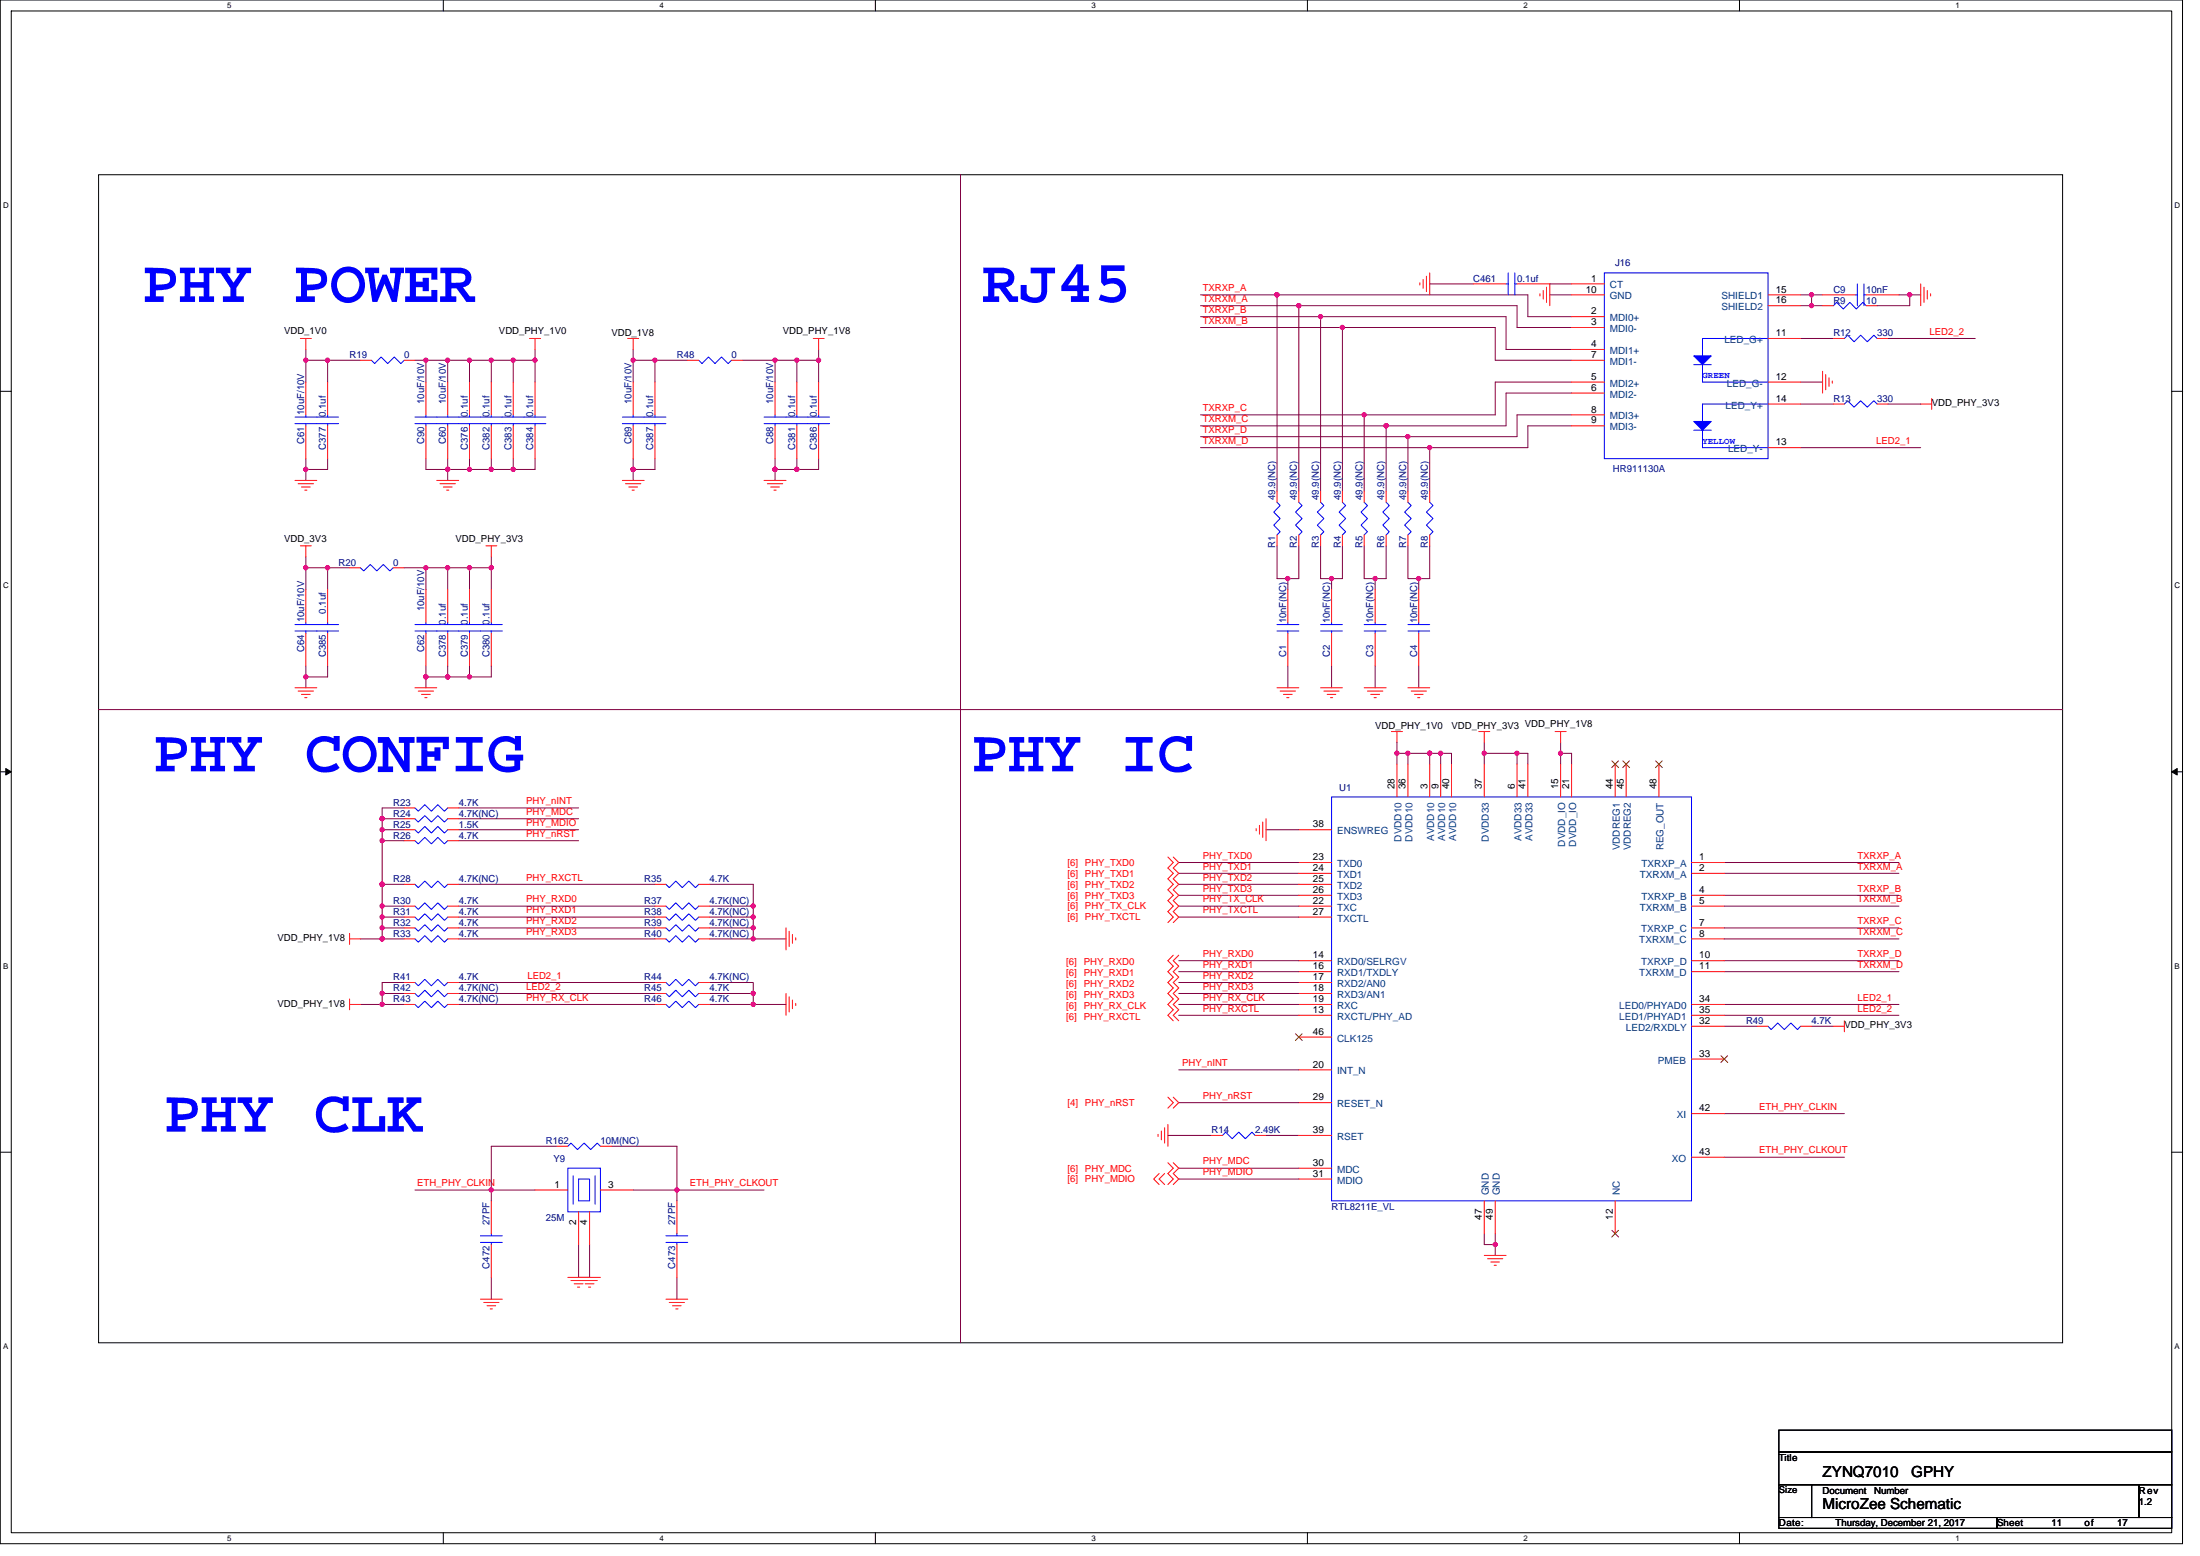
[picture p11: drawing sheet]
<svg xmlns="http://www.w3.org/2000/svg" width="297mm" height="210mm" viewBox="0 0 297 210" stroke-linecap="round" stroke-linejoin="round" font-family="sans-serif">
<path d="M0 0h294.7v208.3h-294.7zM1.5 1.5h291.7v205.3h-291.7z" fill="none" stroke="#000" stroke-width=".14"/>
<g fill="#fff">
<path d="M30.7 .1h.6v1.2h-.6z"/>
<path d="M30.7 207h.6v1.2h-.6z"/>
</g>
<path d="M59.9 0v1.5M59.9 206.8v1.5" fill="none" stroke="#000" stroke-width=".14"/>
<g fill="#fff">
<path d="M89 .1h.6v1.2h-.6z"/>
<path d="M89 207h.6v1.2h-.6z"/>
</g>
<path d="M118.2 0v1.5M118.2 206.8v1.5" fill="none" stroke="#000" stroke-width=".14"/>
<g fill="#fff">
<path d="M147.4 .1h.5v1.2h-.5z"/>
<path d="M147.4 207h.5v1.2h-.5z"/>
</g>
<path d="M176.5 0v1.5M176.5 206.8v1.5" fill="none" stroke="#000" stroke-width=".14"/>
<g fill="#fff">
<path d="M205.7 .1h.6v1.2h-.6z"/>
<path d="M205.7 207h.6v1.2h-.6z"/>
</g>
<path d="M234.9 0v1.5M234.9 206.8v1.5" fill="none" stroke="#000" stroke-width=".14"/>
<g fill="#fff">
<path d="M264 .1h.6v1.2h-.6z"/>
<path d="M264 207h.6v1.2h-.6z"/>
<path d="M.4 27.1h.8v1.2h-.8z"/>
<path d="M293.6 27.1h.7v1.2h-.7z"/>
<path d="M.4 78.5h.8v1.2h-.8z"/>
<path d="M293.6 78.5h.7v1.2h-.7z"/>
</g>
<path d="M0 52.8h1.5M293.2 52.8h1.5" fill="none" stroke="#000" stroke-width=".14"/>
<g fill="#fff">
<path d="M.4 129.8h.7v1.2h-.7z"/>
<path d="M293.6 129.8h.7v1.2h-.7z"/>
</g>
<path d="M0 104.2h1.5M293.2 104.2h1.5" fill="none" stroke="#000" stroke-width=".14"/>
<path d="M.8 103.7l.7 .5-.7 .4zM293.2 104.2l.8-.5v.9z" fill="#000" stroke="#000" stroke-width=".14"/>
<g fill="#fff">
<path d="M.4 181.1h.7v1.2h-.7z"/>
<path d="M293.6 181.1h.7v1.2h-.7z"/>
</g>
<path d="M13.3 23.6h265.2v157.6h-265.2zM0 155.5h1.5M293.2 155.5h1.5M240.2 193h53v2.9h-53zM240.2 195.9h53v4.5h-53zM240.2 200.4h4.4v4.4h-4.4zM240.2 204.8h29.4v1.4h-29.4zM244.6 200.4h44.2v4.4h-44.2zM269.6 204.8h23.6v1.4h-23.6zM288.8 200.4h4.4v4.4h-4.4z" fill="none" stroke="#000" stroke-width=".14"/>
<g fill="none" stroke="#800040" stroke-width=".14">
<path d="M129.7 23.6v157.6M162.1 39.8h10.3M172.4 39.8h33.9v2.9h5.9M172.4 39.8v26.5M193 38.3h5.9M209.3 38.3h2.9M209.3 39.8h2.9M243.1 39.8h1.5M244.6 39.8v1.5M244.6 39.8h1.5M256.4 39.8h1.4M257.8 39.8v1.5h-4.4"/>
<path d="M257.8 39.8h1.5M41.3 48.6v3M41.3 48.6h2.9M41.3 47.2v1.4M44.2 48.6v3M44.2 48.6h4.5M56 48.6h1.5v3M57.5 48.6h2.9M60.4 48.6h3M60.4 48.6v3M63.4 48.6h2.9M63.4 48.6v3"/>
<path d="M66.3 48.6h3M66.3 48.6v3M69.3 48.6h2.9M69.3 48.6v3M72.2 48.6v3M72.2 47.2v1.4M85.5 47.2v1.4M85.5 48.6v3M85.5 48.6h2.9v3M88.4 48.6h4.5M100.2 48.6h4.4M104.6 48.6h3v3"/>
<path d="M104.6 48.6v3M107.6 48.6h2.9M110.5 47.2v1.4M110.5 48.6v3M162.1 56h22.1M162.1 57.5h25.1M162.1 42.7h16.2M162.1 44.2h19.1M162.1 41.3h13.3M162.1 58.9h28M175.4 41.3v25M175.4 41.3h29.4v2.9h7.4"/>
<path d="M178.3 42.7v23.6M178.3 42.7h25v4.5h8.9M181.2 44.2v22.1M181.2 44.2h20.7v4.4h10.3M184.2 56v10.3M187.2 57.5v8.8M190.1 58.9v7.4M212.2 51.6h-10.3v4.4h-17.7M212.2 56h-7.4v2.9h-14.7M212.2 53h-8.9v4.5h-16.1M212.2 57.5h-5.9v2.9h-13.3M243.1 41.3h1.5"/>
<path d="M243.1 45.7h4.4M243.1 54.5h4.4M243.1 51.6h3M244.6 41.3h1.5M254.9 45.7h11.8M254.9 54.5h4.4M41.3 75.1v1.5M41.3 61.9v1.5M41.3 63.4v1.4M41.3 76.6v3M41.3 76.6h2.9v3M44.2 61.9v1.5h-2.9"/>
<path d="M44.2 76.6h3M54.6 76.6h2.9M57.5 61.9v1.5h2.9M57.5 76.6v3M57.5 76.6h2.9M60.4 63.4v1.4M60.4 63.4h3M60.4 76.6h3M60.4 61.9v1.5M60.4 76.6v3M63.4 76.6h2.9M63.4 61.9v1.5"/>
<path d="M63.4 76.6v3M63.4 63.4h2.9M66.3 63.4h3M66.3 76.6v3M66.3 61.9v1.5M66.3 75.1v1.5M69.3 61.9v1.5M72.2 61.9v1.5h-2.9M85.5 61.9v1.5M85.5 63.4v1.4M88.4 61.9v1.5h-2.9M104.6 63.4h3"/>
<path d="M104.6 63.4v1.4M104.6 61.9v1.5M107.6 61.9v1.5M110.5 61.9v1.5h-2.9M162.1 60.4h30.9M172.4 73.7v4.4h1.5M173.9 78.1v1.5M175.4 73.7v4.4h-1.5M178.3 73.7v4.4h1.5M179.8 78.1v1.5M181.2 73.7v4.4h-1.4M184.2 73.7v4.4h3v-4.4"/>
<path d="M185.7 78.1v1.5M190.1 73.7v4.4h1.5M191.6 78.1v1.5M193 73.7v4.4h-1.4M193 60.4v5.9M243.1 60.4h16.2M13.3 95.8h265.2M41.3 89.9v1.5M41.3 91.4v1.4M44.2 89.9v1.5h-2.9M57.5 89.9v1.5M57.5 91.4v1.4"/>
<path d="M57.5 91.4h2.9M60.4 91.4h3M60.4 89.9v1.5M63.4 89.9v1.5M66.3 89.9v1.5h-2.9M173.9 89.9v2.9M179.8 89.9v2.9M185.7 89.9v2.9M191.6 89.9v2.9M51.6 110.5h3M51.6 112h3M51.6 112v1.5"/>
<path d="M51.6 110.5v1.5M51.6 119.3v3M51.6 113.5v5.8M51.6 113.5h3M51.6 119.3h3M54.6 109h-3v1.5M61.9 119.3h26.5M61.9 112h16.2M61.9 110.5h16.2M61.9 109h16.2M61.9 113.5h16.2M95.8 119.3h5.9v3"/>
<path d="M159.1 116.4h16.3M159.1 117.9h16.3M159.1 119.3h16.3M170.9 112h4.5M188.6 101.7v1.4M188.6 100.2v1.5M188.6 101.7h1.5v1.4M190.1 101.7h2.9M193 101.7v1.4M193 101.7h1.5M194.5 101.7v1.4M194.5 101.7h1.5v1.4"/>
<path d="M200.4 101.7v1.4M200.4 100.2v1.5M200.4 101.7h4.4v1.4M204.8 101.7h1.5v1.4M210.7 101.7v1.4M210.7 101.7h1.5v1.4M210.7 100.2v1.5M232.8 116.4h23.6M232.8 117.9h23.6M48.7 126.7h2.9M48.7 135.6h2.9M51.6 126.7h3"/>
<path d="M51.6 134.1v1.5M51.6 134.1h3M51.6 122.3v1.5M51.6 125.2v1.5M51.6 123.8v1.4M51.6 122.3h3M51.6 125.2h3M51.6 123.8h3M51.6 135.6h3M54.6 132.6h-3v1.5M61.9 125.2h26.5M61.9 134.1h26.5"/>
<path d="M61.9 123.8h26.5M61.9 122.3h26.5M61.9 132.6h26.5M61.9 135.6h26.5M61.9 126.7h26.5M95.8 123.8h5.9M95.8 126.7h5.9M95.8 122.3h5.9M95.8 125.2h5.9M95.8 132.6h5.9v1.5M95.8 134.1h5.9M95.8 135.6h5.9"/>
<path d="M101.7 125.2v1.5M101.7 123.8v1.4M101.7 134.1v1.5M101.7 126.7h4.4M101.7 135.6h4.4M101.7 122.3v1.5M159.1 120.8h16.3M159.1 123.8h16.3M159.1 132.6h16.3M159.1 129.6h16.3M159.1 134.1h16.3M159.1 135.6h16.3"/>
<path d="M159.1 131.1h16.3M159.1 137h16.3M159.1 122.3h16.3M232.8 122.3h23.6M232.8 120.8h23.6M232.8 126.7h23.6M232.8 125.2h23.6M232.8 129.6h23.6M232.8 131.1h23.6M232.8 135.6h23.6M232.8 137h23.6M232.8 138.5h4.4"/>
<path d="M244.6 138.5h2.9M75.2 154.7h-8.9v5.9h5.9M82.5 154.7h8.9v5.9M157.7 153.2h5.9M159.1 157.6h16.3M159.1 148.8h16.3M159.1 159.1h16.3M159.1 144.4h16.3M170.9 153.2h4.5M232.8 150.3h16.2M232.8 156.2h16.2M56 160.6h10.3v1.5"/>
<path d="M66.3 172.4v2.9M78.1 168v4.4M79.6 168v4.4M85.5 160.6h5.9M91.4 160.6h11.8M91.4 160.6v1.5M91.4 172.4v2.9M200.4 166.5v1.5h1.5M201.9 168v1.4M201.9 166.5v1.5"/>
</g>
<g fill="#f0f" stroke="#f0f" stroke-width=".14">
<circle cx="173.9" cy="78.1" r=".29"/>
<circle cx="179.8" cy="78.1" r=".29"/>
<circle cx="185.7" cy="78.1" r=".29"/>
<circle cx="191.5" cy="78.1" r=".29"/>
<circle cx="172.4" cy="39.8" r=".29"/>
<circle cx="175.4" cy="41.2" r=".29"/>
<circle cx="60.4" cy="63.3" r=".29"/>
<circle cx="63.4" cy="48.6" r=".29"/>
<circle cx="60.4" cy="48.6" r=".29"/>
<circle cx="257.8" cy="39.8" r=".29"/>
<circle cx="244.6" cy="39.8" r=".29"/>
<circle cx="244.6" cy="41.2" r=".29"/>
<circle cx="57.5" cy="91.3" r=".29"/>
<circle cx="60.4" cy="91.3" r=".29"/>
<circle cx="60.4" cy="76.6" r=".29"/>
<circle cx="63.4" cy="76.6" r=".29"/>
<circle cx="201.9" cy="167.9" r=".29"/>
<circle cx="63.4" cy="91.3" r=".29"/>
<circle cx="204.8" cy="101.7" r=".29"/>
<circle cx="200.4" cy="101.7" r=".29"/>
<circle cx="190.1" cy="101.7" r=".29"/>
<circle cx="193" cy="101.7" r=".29"/>
<circle cx="194.5" cy="101.7" r=".29"/>
<circle cx="188.6" cy="101.7" r=".29"/>
<circle cx="51.6" cy="110.5" r=".29"/>
<circle cx="51.6" cy="112" r=".29"/>
<circle cx="51.6" cy="113.4" r=".29"/>
<circle cx="51.6" cy="122.3" r=".29"/>
<circle cx="51.6" cy="119.3" r=".29"/>
<circle cx="101.7" cy="126.7" r=".29"/>
<circle cx="101.7" cy="123.7" r=".29"/>
<circle cx="101.7" cy="122.3" r=".29"/>
<circle cx="101.7" cy="125.2" r=".29"/>
<circle cx="51.6" cy="126.7" r=".29"/>
<circle cx="51.6" cy="125.2" r=".29"/>
<circle cx="193" cy="60.4" r=".29"/>
<circle cx="51.6" cy="123.7" r=".29"/>
<circle cx="187.1" cy="57.5" r=".29"/>
<circle cx="181.2" cy="44.2" r=".29"/>
<circle cx="178.3" cy="42.7" r=".29"/>
<circle cx="190.1" cy="58.9" r=".29"/>
<circle cx="184.2" cy="56" r=".29"/>
<circle cx="101.7" cy="135.5" r=".29"/>
<circle cx="51.6" cy="134.1" r=".29"/>
<circle cx="51.6" cy="135.5" r=".29"/>
<circle cx="101.7" cy="134.1" r=".29"/>
<circle cx="72.2" cy="48.6" r=".29"/>
<circle cx="69.3" cy="48.6" r=".29"/>
<circle cx="69.3" cy="63.3" r=".29"/>
<circle cx="66.3" cy="63.3" r=".29"/>
<circle cx="63.4" cy="63.3" r=".29"/>
<circle cx="41.3" cy="48.6" r=".29"/>
<circle cx="44.2" cy="48.6" r=".29"/>
<circle cx="57.5" cy="48.6" r=".29"/>
<circle cx="66.3" cy="48.6" r=".29"/>
<circle cx="41.3" cy="76.6" r=".29"/>
<circle cx="44.2" cy="76.6" r=".29"/>
<circle cx="57.5" cy="76.6" r=".29"/>
<circle cx="66.3" cy="76.6" r=".29"/>
<circle cx="104.6" cy="63.3" r=".29"/>
<circle cx="107.6" cy="63.3" r=".29"/>
<circle cx="88.4" cy="48.6" r=".29"/>
<circle cx="110.5" cy="48.6" r=".29"/>
<circle cx="107.6" cy="48.6" r=".29"/>
<circle cx="85.5" cy="63.3" r=".29"/>
<circle cx="41.3" cy="63.3" r=".29"/>
<circle cx="85.5" cy="48.6" r=".29"/>
<circle cx="104.6" cy="48.6" r=".29"/>
<circle cx="210.7" cy="101.7" r=".29"/>
<circle cx="41.3" cy="91.3" r=".29"/>
<circle cx="66.3" cy="160.6" r=".29"/>
<circle cx="91.4" cy="160.6" r=".29"/>
</g>
<g fill="none" stroke="#f00" stroke-width=".14">
<path d="M191.7 38.2v.3M192.1 37.7v1.2M192.6 37.3v2M193 36.8v3M198.9 38.3h4.4M204.8 38.3h4.5v3M207.9 39.6v.3M208.4 39.2v1.2M208.8 38.8v2M212.2 38.3h4.4M212.2 39.8h4.4M238.7 39.8h4.4"/>
<path d="M246.1 39.8h4.4M252 39.8h4.4M259.3 38.3v3M259.8 38.8v2M260.2 39.2v1.2M260.7 39.6v.3M40.6 45.7h1.4M41.3 45.7v1.5M41.3 57.5v4.4M41.3 51.6v4.4M44.2 51.6v4.4M44.2 57.5v4.4"/>
<path d="M48.7 48.6h1.4M54.6 48.6h1.4M57.5 57.5v4.4M57.5 51.6v4.4M60.4 57.5v4.4M60.4 51.6v4.4M63.4 57.5v4.4M63.4 51.6v4.4M66.3 57.5v4.4M66.3 51.6v4.4M69.3 57.5v4.4M69.3 51.6v4.4"/>
<path d="M71.5 45.7h1.5M72.2 45.7v1.5M72.2 57.5v4.4M72.2 51.6v4.4M84.7 45.7h1.5M85.5 45.7v1.5M85.5 57.5v4.4M85.5 51.6v4.4M88.4 57.5v4.4M88.4 51.6v4.4M92.9 48.6h1.4M98.8 48.6h1.4"/>
<path d="M104.6 57.5v4.4M104.6 51.6v4.4M107.6 57.5v4.4M107.6 51.6v4.4M109.8 45.7h1.5M110.5 45.7v1.5M110.5 57.5v4.4M110.5 51.6v4.4M212.2 57.5h4.4M212.2 56h4.4M212.2 53h4.4M212.2 51.6h4.4"/>
<path d="M212.2 47.2h4.4M212.2 48.6h4.4M212.2 44.2h4.4M212.2 42.7h4.4M238.7 45.7h4.4M238.7 51.6h4.4M238.7 54.5h4.4M238.7 41.3h4.4M246.1 41.3h1.4M246.1 50.1v2.9M246.5 50.5v2.1M246.9 51v1.2"/>
<path d="M247.4 51.4v.3M247.5 54.5h1.5M247.5 45.7h1.5M252 41.3h1.4M253.4 54.5h1.5M253.4 45.7h1.5M259.3 54.5h1.5M260.8 53.8v1.4M39.8 64.8h3M40.3 65.3h2M40.6 73.7h1.4M40.7 65.7h1.2"/>
<path d="M41.1 66.1h.3M41.3 73.7v1.4M41.3 79.6v4.4M44.2 79.6v4.4M47.2 76.6h1.5M53.1 76.6h1.5M57.5 79.6v4.4M59 64.8h2.9M59.4 65.3h2.1M59.9 65.7h1.1M60.3 66.1h.3M60.4 79.6v4.4"/>
<path d="M63.4 79.6v4.4M65.6 73.7h1.5M66.3 73.7v1.4M66.3 79.6v4.4M84 64.8h3M84.5 65.3h2M84.9 65.7h1.2M85.3 66.1h.3M103.2 64.8h2.9M103.6 65.3h2.1M104.1 65.7h1.1M104.5 66.1h.3"/>
<path d="M172.4 66.3v1.5M172.4 72.2v1.5M173.9 79.6v4.4M175.4 66.3v1.5M175.4 72.2v1.5M178.3 66.3v1.5M178.3 72.2v1.5M179.8 79.6v4.4M181.2 66.3v1.5M181.2 72.2v1.5M184.2 66.3v1.5M184.2 72.2v1.5"/>
<path d="M185.7 79.6v4.4M187.2 66.3v1.5M187.2 72.2v1.5M190.1 66.3v1.5M190.1 72.2v1.5M191.6 79.6v4.4M193 66.3v1.5M193 72.2v1.5M238.7 60.4h4.4M39.8 92.8h3M40.3 93.3h2M40.7 93.7h1.2"/>
<path d="M41.1 94.1h.3M41.3 85.4v4.5M44.2 85.4v4.5M56 92.8h3M56.5 93.3h2M56.9 93.7h1.2M57.4 94.1h.3M57.5 85.4v4.5M60.4 85.4v4.5M63.4 85.4v4.5M66.3 85.4v4.5M172.4 92.8h3"/>
<path d="M172.8 93.3h2.1M173.3 93.7h1.2M173.7 94.1h.3M173.9 85.4v4.5M178.3 92.8h2.9M178.7 93.3h2.1M179.2 93.7h1.2M179.6 94.1h.3M179.8 85.4v4.5M184.2 92.8h3M184.6 93.3h2.1M185.1 93.7h1.2"/>
<path d="M185.5 94.1h.3M185.7 85.4v4.5M187.9 98.7h1.5M188.6 98.7v1.5M190.1 92.8h2.9M190.5 93.3h2.1M191 93.7h1.1M191.4 94.1h.3M191.6 85.4v4.5M199.7 98.7h1.4M200.4 98.7v1.5M210 98.7h1.5"/>
<path d="M210.7 98.7v1.5M54.6 110.5h1.4M54.6 112h1.4M54.6 113.5h1.4M54.6 119.3h1.4M54.6 109h1.4M60.4 110.5h1.5M60.4 112h1.5M60.4 113.5h1.5M60.4 119.3h1.5M60.4 109h1.5M88.4 119.3h1.5"/>
<path d="M94.3 119.3h1.5M157.7 115.7l.7 .7-.7 .7 .7 .8-.7 .7 .7 .7-.7 .8 .7 .7-.7 .7 .7 .8-.7 .7 .7 .8-.7 .7M158.4 115.7l.7 .7-.7 .7 .7 .8-.7 .7 .7 .7-.7 .8 .7 .7-.7 .7 .7 .8-.7 .7 .7 .8-.7 .7M169.6 111.8v.3M170 111.4v1.2M170.5 110.9v2.1M170.9 110.5v3M175.4 116.4h4.4M175.4 117.9h4.4M175.4 119.3h4.4M175.4 112h4.4M188.6 103.1v4.4"/>
<path d="M190.1 103.1v4.4M193 103.1v4.4M194.5 103.1v4.4M196 103.1v4.4M200.4 103.1v4.4M204.8 103.1v4.4M206.3 103.1v4.4M210.7 103.1v4.4M212.2 103.1v4.4M218.1 103.1v4.4M219.6 103.1v4.4M224 103.1v4.4"/>
<path d="M228.4 116.4h4.4M228.4 117.9h4.4M47.2 126.7h1.5M47.2 126v1.4M47.2 135.6h1.5M47.2 134.8v1.5M54.6 132.6h1.4M54.6 123.8h1.4M54.6 134.1h1.4M54.6 125.2h1.4M54.6 135.6h1.4M54.6 126.7h1.4"/>
<path d="M54.6 122.3h1.4M60.4 132.6h1.5M60.4 123.8h1.5M60.4 134.1h1.5M60.4 125.2h1.5M60.4 135.6h1.5M60.4 126.7h1.5M60.4 122.3h1.5M88.4 135.6h1.5M88.4 122.3h1.5M88.4 123.8h1.5M88.4 132.6h1.5"/>
<path d="M88.4 125.2h1.5M88.4 134.1h1.5M88.4 126.7h1.5M94.3 135.6h1.5M94.3 122.3h1.5M94.3 123.8h1.5M94.3 132.6h1.5M94.3 125.2h1.5M94.3 134.1h1.5M94.3 126.7h1.5M106.1 125.2v3M106.1 134.1v2.9"/>
<path d="M106.5 125.7v2M106.5 134.5v2.1M107 126.1v1.2M107 135v1.1M107.4 126.6v.3M107.4 135.4v.3M158.4 128.9l-.7 .7 .7 .8-.7 .7 .7 .8-.7 .7 .7 .7-.7 .8 .7 .7-.7 .8 .7 .7-.7 .7 .7 .8M159.1 128.9l-.7 .7 .7 .8-.7 .7 .7 .8-.7 .7 .7 .7-.7 .8 .7 .7-.7 .8 .7 .7-.7 .7 .7 .8M175.4 120.8h4.4M175.4 134.1h4.4M175.4 132.6h4.4M175.4 131.1h4.4"/>
<path d="M175.4 129.6h4.4M175.4 140h4.4M175.4 135.6h4.4M175.4 122.3h4.4M175.4 123.8h4.4M175.4 137h4.4M228.4 120.8h4.4M228.4 122.3h4.4M228.4 125.2h4.4M228.4 126.7h4.4M228.4 129.6h4.4M228.4 131.1h4.4"/>
<path d="M228.4 138.5h4.4M228.4 137h4.4M228.4 135.6h4.4M237.2 138.5h1.5M243.1 138.5h1.5M247.5 138.5h1.5M249 137.8v1.4M75.2 154.7h1.5M81.1 154.7h1.4M156.4 153.1v.3M156.5 158.4l-.7 .7 .7 .8M156.8 152.6v1.2"/>
<path d="M157.2 158.4l-.7 .7 .7 .8M157.2 152.2v2.1M157.7 148.1l.7 .7-.7 .7M157.7 156.9l.7 .7-.7 .8 .7 .7-.7 .8M157.7 151.7v3M158.4 148.1l.7 .7-.7 .7M158.4 156.9l.7 .7-.7 .8 .7 .7-.7 .8M163.6 153.2h1.5M169.5 153.2h1.4M175.4 157.6h4.4M175.4 159.1h4.4M175.4 144.4h4.4"/>
<path d="M175.4 148.8h4.4M175.4 153.2h4.4M228.4 156.2h4.4M228.4 150.3h4.4M228.4 142.9h4.4M64.9 175.3h2.9M65.3 175.8h2.1M65.8 176.2h1.1M66.2 176.6h.3M66.3 168v4.4M66.3 162.1v4.4M72.2 160.6h4.5"/>
<path d="M76.7 172.4h2.9M77.1 172.8h2.1M77.5 173.2h1.2M78 173.7h.3M78.1 163.5v4.5M78.1 172.4h3M78.6 172.8h2M79 173.2h1.2M79.5 173.7h.3M79.6 163.5v4.5M81.1 160.6h4.4M89.9 175.3h3"/>
<path d="M90.4 175.8h2M90.8 176.2h1.2M91.2 176.6h.3M91.4 168v4.4M91.4 162.1v4.4M200.4 162.1v4.4M200.4 169.4h2.9M200.8 169.9h2.1M201.3 170.3h1.2M201.7 170.8h.3M201.9 162.1v4.4M218.1 162.1v4.4"/>
</g>
<g fill="none" stroke="#00f" stroke-width=".14">
<path d="M203.3 38.3h.3M203.6 36.8v3M204.5 38.3h.3M204.5 36.8v3M216.6 36.8h22.1v25.1h-22.1zM250.5 39.8h.3M250.8 38.3v3M251.7 39.8h.3M251.7 38.3v3M39.8 56.3h5.9M39.8 57.2h5.9M41.3 57.2v.3"/>
<path d="M41.3 56v.3M44.2 56v.3M44.2 57.2v.3M50.1 48.6l.5 .5 .9-.9 .8 .9 .9-.9 .9 .9 .5-.5M56 57.2h17.7M56 56.3h17.7M57.5 57.2v.3M57.5 56v.3M60.4 57.2v.3M60.4 56v.3M63.4 57.2v.3M63.4 56v.3"/>
<path d="M66.3 57.2v.3M66.3 56v.3M69.3 57.2v.3M69.3 56v.3M72.2 57.2v.3M72.2 56v.3M84 57.2h5.9M84 56.3h5.9M85.5 57.2v.3M85.5 56v.3M88.4 57.2v.3M88.4 56v.3"/>
<path d="M94.3 48.6l.5 .5 .8-.9 .9 .9 .9-.9 .9 .9 .5-.5M103.2 57.2h8.8M103.2 56.3h8.8M104.6 57.2v.3M104.6 56v.3M107.6 57.2v.3M107.6 56v.3M110.5 57.2v.3M110.5 56v.3M228.7 49.2h2.4M228.7 58.1h2.4M229.9 49.2v2.4h8.8"/>
<path d="M229.9 58.1v2.3h8.8M238.7 45.7h-8.8v2.3M238.7 54.5h-8.8v2.4M247.5 41.3l.5-.5 .9 .9 .9-.9 .8 .9 .9-.9 .5 .5M249 54.5l.5-.4 .8 .8 .9-.8 .9 .8 .9-.8 .4 .4M249 45.7l.5-.5 .8 .9 .9-.9 .9 .9 .9-.9 .4 .5M48.7 76.6l.4 .4 .9-.8 .9 .8 .8-.8 .9 .8 .5-.4M172.4 67.8l.4 .4-.8 .9 .8 .9-.8 .9 .8 .9-.4 .4M175.4 67.8l.4 .4-.9 .9 .9 .9-.9 .9 .9 .9-.4 .4M178.3 67.8l.4 .4-.8 .9 .8 .9-.8 .9 .8 .9-.4 .4M181.2 67.8l.5 .4-.9 .9 .9 .9-.9 .9 .9 .9-.5 .4M184.2 67.8l.4 .4-.8 .9 .8 .9-.8 .9 .8 .9-.4 .4"/>
<path d="M187.2 67.8l.4 .4-.9 .9 .9 .9-.9 .9 .9 .9-.4 .4M190.1 67.8l.4 .4-.8 .9 .8 .9-.8 .9 .8 .9-.4 .4M193 67.8l.5 .4-.9 .9 .9 .9-.9 .9 .9 .9-.5 .4M39.8 85.2h5.9M39.8 84.3h5.9M41.3 85.2v.2M41.3 84v.3M44.2 84v.3M44.2 85.2v.2M56 85.2h11.8M56 84.3h11.8M57.5 85.2v.2"/>
<path d="M57.5 84v.3M60.4 85.2v.2M60.4 84v.3M63.4 85.2v.2M63.4 84v.3M66.3 85.2v.2M66.3 84v.3M172.4 85.2h3M172.4 84.3h3M173.9 85.2v.2M173.9 84v.3M178.3 85.2h2.9"/>
<path d="M178.3 84.3h2.9M179.8 85.2v.2M179.8 84v.3M184.2 85.2h3M184.2 84.3h3M185.7 85.2v.2M185.7 84v.3M190.1 85.2h2.9M190.1 84.3h2.9M191.6 85.2v.2M191.6 84v.3M56 110.5l.5 .4 .9-.8 .8 .8 .9-.8 .9 .8 .4-.4"/>
<path d="M56 112l.5 .4 .9-.9 .8 .9 .9-.9 .9 .9 .4-.4M56 113.5l.5 .4 .9-.9 .8 .9 .9-.9 .9 .9 .4-.4M56 119.3l.5 .5 .9-.9 .8 .9 .9-.9 .9 .9 .4-.5M56 109l.5 .5 .9-.9 .8 .9 .9-.9 .9 .9 .4-.5M89.9 119.3l.5 .5 .8-.9 .9 .9 .9-.9 .9 .9 .4-.5M179.8 107.5h48.6v54.6h-48.6zM56 132.6l.5 .4 .9-.8 .8 .8 .9-.8 .9 .8 .4-.4M56 123.8l.5 .4 .9-.9 .8 .9 .9-.9 .9 .9 .4-.4M56 134.1l.5 .4 .9-.9 .8 .9 .9-.9 .9 .9 .4-.4M56 125.2l.5 .5 .9-.9 .8 .9 .9-.9 .9 .9 .4-.5M56 135.6l.5 .4 .9-.9 .8 .9 .9-.9 .9 .9 .4-.4M56 126.7l.5 .4 .9-.8 .8 .8 .9-.8 .9 .8 .4-.4"/>
<path d="M56 122.3l.5 .4 .9-.9 .8 .9 .9-.9 .9 .9 .4-.4M89.9 135.6l.5 .4 .8-.9 .9 .9 .9-.9 .9 .9 .4-.4M89.9 122.3l.5 .4 .8-.9 .9 .9 .9-.9 .9 .9 .4-.4M89.9 123.8l.5 .4 .8-.9 .9 .9 .9-.9 .9 .9 .4-.4M89.9 132.6l.5 .4 .8-.8 .9 .8 .9-.8 .9 .8 .4-.4M89.9 125.2l.5 .5 .8-.9 .9 .9 .9-.9 .9 .9 .4-.5M89.9 134.1l.5 .4 .8-.9 .9 .9 .9-.9 .9 .9 .4-.4M89.9 126.7l.5 .4 .8-.8 .9 .8 .9-.8 .9 .8 .4-.4M238.7 138.5l.4 .4 .9-.9 .9 .9 .9-.9 .9 .9 .4-.4M76.7 157.6h4.4v5.9h-4.4zM76.7 154.7l.4-.4 .9 .8 .9-.8 .9 .8 .8-.8 .5 .4M77.4 158.7v3.8"/>
<path d="M78.1 159.1h1.5v3h-1.5zM80.3 158.7v3.8M165.1 153.2l.4-.4 .9 .9 .9-.9 .8 .9 .9-.9 .5 .4M64.9 167.7h2.9M64.9 166.8h2.9M66.3 167.7v.3M66.3 166.5v.3M89.9 167.7h3M89.9 166.8h3M91.4 167.7v.3M91.4 166.5v.3"/>
</g>
<g fill="#00f" stroke="#00f" stroke-width=".14">
<path d="M228.7 48h2.4l-1.2 1.2z" fill-rule="evenodd"/>
<path d="M228.7 56.9h2.4l-1.2 1.2z" fill-rule="evenodd"/>
</g>
<path d="M217.6 102.7l.9 .9M218.5 102.7l-.9 .9M219.1 102.7l.9 .9M220 102.7l-.9 .9M223.5 102.7l.9 .9M224.4 102.7l-.9 .9M174.9 139.5l.9 .9M175.8 139.5l-.9 .9M232.4 142.5l.9 .9M233.3 142.5l-1 .9M217.6 166l.9 .9M218.5 166l-.9 .9" fill="none" stroke="#804000" stroke-width=".14"/>
<g font-size="8.2" fill="#00f">
<text x="19.2" y="40.7">PHY POWER</text>
<text x="132.6" y="40.7">RJ45</text>
<text x="20.7" y="104.1">PHY CONFIG</text>
<text x="131.2" y="104.1">PHY IC</text>
<text x="22.1" y="152.7">PHY CLK</text>
</g>
<g font-size="2.1">
<text x="246.1" y="203.7">MicroZee Schematic</text>
<text x="246.1" y="199.3">ZYNQ7010</text>
<text x="258.1" y="199.3">GPHY</text>
</g>
<g font-size="1.3" fill="#000080">
<text x="218.1" y="36">J16</text>
<text x="198.9" y="38">C461</text>
<text x="204.8" y="38">0.1uf</text>
<text x="247.5" y="39.5">C9</text>
<text x="247.5" y="41">R9</text>
<text x="252" y="39.5">10nF</text>
<text x="252" y="41">10</text>
<text x="247.5" y="45.4">R12</text>
<text x="253.4" y="45.4">330</text>
<text x="47.2" y="48.3">R19</text>
<text x="54.6" y="48.3">0</text>
<text x="91.4" y="48.3">R48</text>
<text x="98.8" y="48.3">0</text>
<text x="41.1" y="60" transform="rotate(-90 41.1 60)">C61</text>
<text x="41.1" y="56" transform="rotate(-90 41.1 56)">10uF/10V</text>
<text x="44" y="56.3" transform="rotate(-90 44 56.3)">0.1uf</text>
<text x="57.3" y="60" transform="rotate(-90 57.3 60)">C90</text>
<text x="57.3" y="54.5" transform="rotate(-90 57.3 54.5)">10uF/10V</text>
<text x="60.2" y="60" transform="rotate(-90 60.2 60)">C60</text>
<text x="60.2" y="54.5" transform="rotate(-90 60.2 54.5)">10uF/10V</text>
<text x="63.2" y="56.3" transform="rotate(-90 63.2 56.3)">0.1uf</text>
<text x="66.1" y="56.3" transform="rotate(-90 66.1 56.3)">0.1uf</text>
<text x="69" y="56.3" transform="rotate(-90 69 56.3)">0.1uf</text>
<text x="72" y="56.3" transform="rotate(-90 72 56.3)">0.1uf</text>
<text x="85.3" y="60" transform="rotate(-90 85.3 60)">C89</text>
<text x="85.3" y="54.5" transform="rotate(-90 85.3 54.5)">10uF/10V</text>
<text x="88.2" y="56.3" transform="rotate(-90 88.2 56.3)">0.1uf</text>
<text x="104.4" y="60" transform="rotate(-90 104.4 60)">C88</text>
<text x="104.4" y="54.5" transform="rotate(-90 104.4 54.5)">10uF/10V</text>
<text x="107.4" y="56.3" transform="rotate(-90 107.4 56.3)">0.1uf</text>
<text x="110.3" y="56.3" transform="rotate(-90 110.3 56.3)">0.1uf</text>
<text x="247.5" y="54.2">R13</text>
<text x="253.4" y="54.2">330</text>
<text x="44" y="60.7" transform="rotate(-90 44 60.7)">C377</text>
<text x="63.2" y="60.7" transform="rotate(-90 63.2 60.7)">C376</text>
<text x="66.1" y="60.7" transform="rotate(-90 66.1 60.7)">C382</text>
<text x="69" y="60.7" transform="rotate(-90 69 60.7)">C383</text>
<text x="72" y="60.7" transform="rotate(-90 72 60.7)">C384</text>
<text x="88.2" y="60.7" transform="rotate(-90 88.2 60.7)">C387</text>
<text x="107.4" y="60.7" transform="rotate(-90 107.4 60.7)">C381</text>
<text x="110.3" y="60.7" transform="rotate(-90 110.3 60.7)">C386</text>
<text x="217.8" y="63.6">HR911130A</text>
<text x="172.2" y="67.5" transform="rotate(-90 172.2 67.5)">49.9(NC)</text>
<text x="175.1" y="67.5" transform="rotate(-90 175.1 67.5)">49.9(NC)</text>
<text x="178.1" y="67.5" transform="rotate(-90 178.1 67.5)">49.9(NC)</text>
<text x="181" y="67.5" transform="rotate(-90 181 67.5)">49.9(NC)</text>
<text x="184" y="67.5" transform="rotate(-90 184 67.5)">49.9(NC)</text>
<text x="186.9" y="67.5" transform="rotate(-90 186.9 67.5)">49.9(NC)</text>
<text x="189.8" y="67.5" transform="rotate(-90 189.8 67.5)">49.9(NC)</text>
<text x="192.8" y="67.5" transform="rotate(-90 192.8 67.5)">49.9(NC)</text>
<text x="45.7" y="76.3">R20</text>
<text x="53.1" y="76.3">0</text>
<text x="172.2" y="74" transform="rotate(-90 172.2 74)">R1</text>
<text x="175.1" y="74" transform="rotate(-90 175.1 74)">R2</text>
<text x="178.1" y="74" transform="rotate(-90 178.1 74)">R3</text>
<text x="181" y="74" transform="rotate(-90 181 74)">R4</text>
<text x="184" y="74" transform="rotate(-90 184 74)">R5</text>
<text x="186.9" y="74" transform="rotate(-90 186.9 74)">R6</text>
<text x="189.8" y="74" transform="rotate(-90 189.8 74)">R7</text>
<text x="192.8" y="74" transform="rotate(-90 192.8 74)">R8</text>
<text x="41.1" y="84" transform="rotate(-90 41.1 84)">10uF/10V</text>
<text x="44" y="82.8" transform="rotate(-90 44 82.8)">0.1uf</text>
<text x="57.3" y="82.5" transform="rotate(-90 57.3 82.5)">10uF/10V</text>
<text x="41.1" y="88" transform="rotate(-90 41.1 88)">C64</text>
<text x="44" y="88.7" transform="rotate(-90 44 88.7)">C385</text>
<text x="57.3" y="88" transform="rotate(-90 57.3 88)">C62</text>
<text x="60.2" y="88.7" transform="rotate(-90 60.2 88.7)">C378</text>
<text x="60.2" y="84.3" transform="rotate(-90 60.2 84.3)">0.1uf</text>
<text x="63.2" y="88.7" transform="rotate(-90 63.2 88.7)">C379</text>
<text x="63.2" y="84.3" transform="rotate(-90 63.2 84.3)">0.1uf</text>
<text x="66.1" y="88.7" transform="rotate(-90 66.1 88.7)">C380</text>
<text x="66.1" y="84.3" transform="rotate(-90 66.1 84.3)">0.1uf</text>
<text x="173.6" y="88.7" transform="rotate(-90 173.6 88.7)">C1</text>
<text x="173.6" y="84.1" transform="rotate(-90 173.6 84.1)">10nF(NC)</text>
<text x="179.5" y="88.7" transform="rotate(-90 179.5 88.7)">C2</text>
<text x="179.5" y="84.1" transform="rotate(-90 179.5 84.1)">10nF(NC)</text>
<text x="185.4" y="88.7" transform="rotate(-90 185.4 88.7)">C3</text>
<text x="185.4" y="84.1" transform="rotate(-90 185.4 84.1)">10nF(NC)</text>
<text x="191.3" y="88.7" transform="rotate(-90 191.3 88.7)">C4</text>
<text x="191.3" y="84.1" transform="rotate(-90 191.3 84.1)">10nF(NC)</text>
<text x="180.8" y="106.7">U1</text>
<text x="53.1" y="110.2">R24</text>
<text x="53.1" y="111.7">R25</text>
<text x="53.1" y="113.2">R26</text>
<text x="53.1" y="108.7">R23</text>
<text x="61.9" y="110.2">4.7K(NC)</text>
<text x="61.9" y="111.7">1.5K</text>
<text x="61.9" y="113.2">4.7K</text>
<text x="61.9" y="108.7">4.7K</text>
<text x="53.1" y="119">R28</text>
<text x="61.9" y="119">4.7K(NC)</text>
<text x="87" y="119">R35</text>
<text x="95.8" y="119">4.7K</text>
<text x="53.1" y="123.5">R31</text>
<text x="53.1" y="124.9">R32</text>
<text x="53.1" y="122">R30</text>
<text x="61.9" y="123.5">4.7K</text>
<text x="61.9" y="124.9">4.7K</text>
<text x="61.9" y="122">4.7K</text>
<text x="87" y="122">R37</text>
<text x="87" y="123.5">R38</text>
<text x="87" y="124.9">R39</text>
<text x="95.8" y="122">4.7K(NC)</text>
<text x="95.8" y="123.5">4.7K(NC)</text>
<text x="95.8" y="124.9">4.7K(NC)</text>
<text x="53.1" y="126.4">R33</text>
<text x="61.9" y="126.4">4.7K</text>
<text x="87" y="126.4">R40</text>
<text x="95.8" y="126.4">4.7K(NC)</text>
<text x="53.1" y="132.3">R41</text>
<text x="53.1" y="133.8">R42</text>
<text x="53.1" y="135.3">R43</text>
<text x="61.9" y="132.3">4.7K</text>
<text x="61.9" y="133.8">4.7K(NC)</text>
<text x="61.9" y="135.3">4.7K(NC)</text>
<text x="87" y="135.3">R46</text>
<text x="87" y="132.3">R44</text>
<text x="87" y="133.8">R45</text>
<text x="95.8" y="135.3">4.7K</text>
<text x="95.8" y="132.3">4.7K(NC)</text>
<text x="95.8" y="133.8">4.7K</text>
<text x="235.8" y="138.2">R49</text>
<text x="244.6" y="138.2">4.7K</text>
<text x="73.7" y="154.4">R162</text>
<text x="81.1" y="154.4">10M(NC)</text>
<text x="163.6" y="152.9">R14</text>
<text x="169.5" y="152.9">2.49K</text>
<text x="74.7" y="156.8">Y9</text>
<text x="66.1" y="165.3" transform="rotate(-90 66.1 165.3)">27PF</text>
<text x="73.7" y="164.7">25M</text>
<text x="91.1" y="165.3" transform="rotate(-90 91.1 165.3)">27PF</text>
<text x="179.8" y="163.2">RTL8211E_VL</text>
<text x="66.1" y="171.2" transform="rotate(-90 66.1 171.2)">C472</text>
<text x="91.1" y="171.2" transform="rotate(-90 91.1 171.2)">C473</text>
</g>
<g font-size="1.3" fill="#f00">
<text x="162.4" y="40.7">TXRXM_A</text>
<text x="162.4" y="39.3">TXRXP_A</text>
<text x="162.4" y="42.2">TXRXP_B</text>
<text x="162.4" y="43.7">TXRXM_B</text>
<text x="260.5" y="45.2">LED2_2</text>
<text x="162.4" y="58.4">TXRXP_D</text>
<text x="162.4" y="55.5">TXRXP_C</text>
<text x="162.4" y="57">TXRXM_C</text>
<text x="162.4" y="59.9">TXRXM_D</text>
<text x="253.3" y="59.9">LED2_1</text>
<text x="71.1" y="111.5">PHY_MDIO</text>
<text x="71.1" y="110">PHY_MDC</text>
<text x="71.1" y="108.5">PHY_nINT</text>
<text x="71.1" y="112.9">PHY_nRST</text>
<text x="71.1" y="118.8">PHY_RXCTL</text>
<text x="144.1" y="116.8">[6]</text>
<text x="144.1" y="118.3">[6]</text>
<text x="144.1" y="119.8">[6]</text>
<text x="146.5" y="116.8">PHY_TXD0</text>
<text x="146.5" y="118.3">PHY_TXD1</text>
<text x="146.5" y="119.8">PHY_TXD2</text>
<text x="162.4" y="115.9">PHY_TXD0</text>
<text x="162.4" y="117.3">PHY_TXD1</text>
<text x="162.4" y="118.8">PHY_TXD2</text>
<text x="250.8" y="115.9">TXRXP_A</text>
<text x="250.8" y="117.3">TXRXM_A</text>
<text x="71.1" y="124.7">PHY_RXD2</text>
<text x="71.1" y="123.3">PHY_RXD1</text>
<text x="71.1" y="121.8">PHY_RXD0</text>
<text x="144.1" y="121.3">[6]</text>
<text x="144.1" y="124.2">[6]</text>
<text x="144.1" y="122.7">[6]</text>
<text x="146.5" y="121.3">PHY_TXD3</text>
<text x="146.5" y="124.2">PHY_TXCTL</text>
<text x="146.5" y="122.7">PHY_TX_CLK</text>
<text x="162.4" y="120.3">PHY_TXD3</text>
<text x="162.4" y="123.3">PHY_TXCTL</text>
<text x="162.4" y="121.8">PHY_TX_CLK</text>
<text x="250.8" y="121.8">TXRXM_B</text>
<text x="250.8" y="120.3">TXRXP_B</text>
<text x="250.8" y="124.7">TXRXP_C</text>
<text x="71.1" y="126.2">PHY_RXD3</text>
<text x="144" y="131.7">[6]</text>
<text x="144" y="130.2">[6]</text>
<text x="146.3" y="131.7">PHY_RXD1</text>
<text x="146.3" y="130.2">PHY_RXD0</text>
<text x="162.4" y="129.1">PHY_RXD0</text>
<text x="162.4" y="130.6">PHY_RXD1</text>
<text x="250.8" y="126.2">TXRXM_C</text>
<text x="250.8" y="129.1">TXRXP_D</text>
<text x="250.8" y="130.6">TXRXM_D</text>
<text x="71.1" y="133.6">LED2_2</text>
<text x="71.1" y="135">PHY_RX_CLK</text>
<text x="71.2" y="132.1">LED2_1</text>
<text x="144" y="133.2">[6]</text>
<text x="144" y="134.7">[6]</text>
<text x="144" y="136.1">[6]</text>
<text x="144" y="137.6">[6]</text>
<text x="146.3" y="133.2">PHY_RXD2</text>
<text x="146.3" y="134.7">PHY_RXD3</text>
<text x="146.3" y="136.1">PHY_RX_CLK</text>
<text x="146.3" y="137.6">PHY_RXCTL</text>
<text x="162.4" y="132.1">PHY_RXD2</text>
<text x="162.4" y="133.6">PHY_RXD3</text>
<text x="162.4" y="135">PHY_RX_CLK</text>
<text x="162.4" y="136.5">PHY_RXCTL</text>
<text x="250.8" y="135">LED2_1</text>
<text x="250.8" y="136.5">LED2_2</text>
<text x="159.6" y="143.9">PHY_nINT</text>
<text x="144.1" y="149.2">[4]</text>
<text x="146.5" y="149.2">PHY_nRST</text>
<text x="162.4" y="148.3">PHY_nRST</text>
<text x="237.5" y="149.8">ETH_PHY_CLKIN</text>
<text x="237.5" y="155.7">ETH_PHY_CLKOUT</text>
<text x="56.3" y="160.1">ETH_PHY_CLKIN</text>
<text x="93.2" y="160.1">ETH_PHY_CLKOUT</text>
<text x="144.1" y="159.6">[6]</text>
<text x="144.1" y="158.1">[6]</text>
<text x="146.5" y="159.6">PHY_MDIO</text>
<text x="146.5" y="158.1">PHY_MDC</text>
<text x="162.4" y="157.1">PHY_MDC</text>
<text x="162.4" y="158.6">PHY_MDIO</text>
</g>
<g font-size="1.3">
<text x="214.1" y="39.5">10</text>
<text x="214.8" y="38">1</text>
<text x="239.8" y="39.5">15</text>
<text x="239.8" y="40.9">16</text>
<text x="38.4" y="45.1">VDD_1V0</text>
<text x="67.4" y="45.1">VDD_PHY_1V0</text>
<text x="82.5" y="45.4">VDD_1V8</text>
<text x="105.7" y="45.1">VDD_PHY_1V8</text>
<text x="214.8" y="46.8">4</text>
<text x="214.8" y="43.9">3</text>
<text x="214.8" y="42.4">2</text>
<text x="239.8" y="45.4">11</text>
<text x="214.8" y="52.7">6</text>
<text x="214.8" y="51.2">5</text>
<text x="214.8" y="48.3">7</text>
<text x="239.8" y="51.2">12</text>
<text x="214.8" y="57.2">9</text>
<text x="214.8" y="55.7">8</text>
<text x="239.8" y="54.2">14</text>
<text x="260.8" y="54.8">VDD_PHY_3V3</text>
<text x="239.8" y="60.1">13</text>
<text x="38.4" y="73.1">VDD_3V3</text>
<text x="61.5" y="73.1">VDD_PHY_3V3</text>
<text x="185.7" y="98.4">VDD_PHY_1V0</text>
<text x="196" y="98.4">VDD_PHY_3V3 VDD_PHY_1V8</text>
<text x="188.3" y="106.5" transform="rotate(-90 188.3 106.5)">28</text>
<text x="189.8" y="106.5" transform="rotate(-90 189.8 106.5)">36</text>
<text x="192.7" y="106.5" transform="rotate(-90 192.7 106.5)">3</text>
<text x="194.2" y="106.5" transform="rotate(-90 194.2 106.5)">9</text>
<text x="195.7" y="106.5" transform="rotate(-90 195.7 106.5)">40</text>
<text x="200.1" y="106.5" transform="rotate(-90 200.1 106.5)">37</text>
<text x="204.5" y="106.5" transform="rotate(-90 204.5 106.5)">6</text>
<text x="206" y="106.5" transform="rotate(-90 206 106.5)">41</text>
<text x="210.4" y="106.5" transform="rotate(-90 210.4 106.5)">15</text>
<text x="211.9" y="106.5" transform="rotate(-90 211.9 106.5)">21</text>
<text x="217.8" y="106.5" transform="rotate(-90 217.8 106.5)">44</text>
<text x="219.2" y="106.5" transform="rotate(-90 219.2 106.5)">45</text>
<text x="223.7" y="106.5" transform="rotate(-90 223.7 106.5)">48</text>
<text x="177.3" y="111.7">38</text>
<text x="177.3" y="116.1">23</text>
<text x="177.3" y="117.5">24</text>
<text x="177.3" y="119">25</text>
<text x="229.4" y="117.5">2</text>
<text x="229.4" y="116.1">1</text>
<text x="177.3" y="120.5">26</text>
<text x="177.3" y="122">22</text>
<text x="177.3" y="123.4">27</text>
<text x="229.4" y="122">5</text>
<text x="229.4" y="120.5">4</text>
<text x="229.4" y="124.9">7</text>
<text x="37.5" y="127">VDD_PHY_1V8</text>
<text x="177.3" y="130.8">16</text>
<text x="177.3" y="129.3">14</text>
<text x="229.4" y="126.4">8</text>
<text x="229.4" y="129.3">10</text>
<text x="229.4" y="130.8">11</text>
<text x="37.5" y="135.8">VDD_PHY_1V8</text>
<text x="177.3" y="133.8">18</text>
<text x="177.3" y="132.3">17</text>
<text x="177.3" y="135.2">19</text>
<text x="177.3" y="136.7">13</text>
<text x="229.4" y="136.7">35</text>
<text x="229.4" y="135.2">34</text>
<text x="177.3" y="139.6">46</text>
<text x="229.4" y="142.6">33</text>
<text x="229.4" y="138.2">32</text>
<text x="249" y="138.8">VDD_PHY_3V3</text>
<text x="177.3" y="144.1">20</text>
<text x="177.3" y="148.5">29</text>
<text x="229.4" y="150">42</text>
<text x="177.3" y="152.9">39</text>
<text x="229.4" y="155.9">43</text>
<text x="74.9" y="160.3">1</text>
<text x="82.1" y="160.3">3</text>
<text x="177.3" y="157.3">30</text>
<text x="177.3" y="158.8">31</text>
<text x="77.8" y="165.3" transform="rotate(-90 77.8 165.3)">2</text>
<text x="79.3" y="165.3" transform="rotate(-90 79.3 165.3)">4</text>
<text x="200.1" y="164.6" transform="rotate(-90 200.1 164.6)">47</text>
<text x="201.6" y="164.6" transform="rotate(-90 201.6 164.6)">49</text>
<text x="217.8" y="164.6" transform="rotate(-90 217.8 164.6)">12</text>
<text x="240.2" y="197.1">Title</text>
<text x="240.2" y="201.5">Size</text>
<text x="246.1" y="201.5">Document</text>
<text x="253" y="201.5">Number</text>
<text x="288.8" y="201.5">Rev</text>
<text x="288.8" y="203">1.2</text>
<text x="240.2" y="206">Date:</text>
<text x="247.8" y="206">Thursday, December 21, 2017</text>
<text x="269.6" y="206">Sheet</text>
<text x="277" y="206">11</text>
<text x="281.4" y="206">of</text>
<text x="285.9" y="206">17</text>
</g>
<g font-size="1.3" fill="#004080">
<text x="217.4" y="38.9">CT</text>
<text x="217.4" y="40.4">GND</text>
<text x="232.4" y="40.4">SHIELD1</text>
<text x="232.4" y="41.9">SHIELD2</text>
<text x="217.4" y="47.8">MDI1+</text>
<text x="217.4" y="44.8">MDI0-</text>
<text x="217.4" y="43.3">MDI0+</text>
<text x="232.8" y="46.3">LED_G+</text>
<text x="217.4" y="53.7">MDI2-</text>
<text x="217.4" y="52.2">MDI2+</text>
<text x="217.4" y="49.2">MDI1-</text>
<text x="233.2" y="52.2">LED_G-</text>
<text x="217.4" y="58.1">MDI3-</text>
<text x="217.4" y="56.6">MDI3+</text>
<text x="233" y="55.1">LED_Y+</text>
<text x="233.3" y="61">LED_Y-</text>
<text x="180.5" y="112.6">ENSWREG</text>
<text x="189.2" y="113.6" transform="rotate(-90 189.2 113.6)">DVDD10</text>
<text x="190.7" y="113.6" transform="rotate(-90 190.7 113.6)">DVDD10</text>
<text x="193.7" y="113.5" transform="rotate(-90 193.7 113.5)">AVDD10</text>
<text x="195.1" y="113.5" transform="rotate(-90 195.1 113.5)">AVDD10</text>
<text x="196.6" y="113.5" transform="rotate(-90 196.6 113.5)">AVDD10</text>
<text x="201" y="113.6" transform="rotate(-90 201 113.6)">DVDD33</text>
<text x="205.4" y="113.5" transform="rotate(-90 205.4 113.5)">AVDD33</text>
<text x="206.9" y="113.5" transform="rotate(-90 206.9 113.5)">AVDD33</text>
<text x="180.5" y="117">TXD0</text>
<text x="180.5" y="118.5">TXD1</text>
<text x="180.5" y="120">TXD2</text>
<text x="211.3" y="114.3" transform="rotate(-90 211.3 114.3)">DVDD_IO</text>
<text x="212.8" y="114.3" transform="rotate(-90 212.8 114.3)">DVDD_IO</text>
<text x="218.7" y="114.8" transform="rotate(-90 218.7 114.8)">VDDREG1</text>
<text x="220.2" y="114.8" transform="rotate(-90 220.2 114.8)">VDDREG2</text>
<text x="221.4" y="118.5">TXRXM_A</text>
<text x="221.6" y="117">TXRXP_A</text>
<text x="224.6" y="114.8" transform="rotate(-90 224.6 114.8)">REG_OUT</text>
<text x="180.5" y="121.4">TXD3</text>
<text x="180.5" y="122.9">TXC</text>
<text x="180.5" y="124.4">TXCTL</text>
<text x="221.4" y="122.9">TXRXM_B</text>
<text x="221.6" y="125.8">TXRXP_C</text>
<text x="221.6" y="121.4">TXRXP_B</text>
<text x="180.5" y="131.7">RXD1/TXDLY</text>
<text x="180.5" y="130.3">RXD0/SELRGV</text>
<text x="221.3" y="127.3">TXRXM_C</text>
<text x="221.3" y="131.7">TXRXM_D</text>
<text x="221.6" y="130.3">TXRXP_D</text>
<text x="180.5" y="134.7">RXD3/AN1</text>
<text x="180.5" y="133.2">RXD2/AN0</text>
<text x="180.5" y="136.2">RXC</text>
<text x="180.5" y="137.6">RXCTL/PHY_AD</text>
<text x="218.6" y="137.6">LED1/PHYAD1</text>
<text x="218.6" y="136.2">LED0/PHYAD0</text>
<text x="180.5" y="140.6">CLK125</text>
<text x="219.5" y="139.1">LED2/RXDLY</text>
<text x="223.9" y="143.5">PMEB</text>
<text x="180.5" y="145">INT_N</text>
<text x="180.5" y="149.4">RESET_N</text>
<text x="180.5" y="153.8">RSET</text>
<text x="226.4" y="150.9">XI</text>
<text x="180.5" y="158.3">MDC</text>
<text x="180.5" y="159.7">MDIO</text>
<text x="201" y="161.3" transform="rotate(-90 201 161.3)">GND</text>
<text x="202.5" y="161.3" transform="rotate(-90 202.5 161.3)">GND</text>
<text x="218.7" y="161.3" transform="rotate(-90 218.7 161.3)">NC</text>
<text x="225.7" y="156.8">XO</text>
</g>
<g font-size="1.2" fill="#00f">
<text x="229.9" y="51.1">GREEN</text>
<text x="229.9" y="59.9">YELLOW</text>
</g>
<g font-size="1.1">
<text x="30.7" y="1.1">5</text>
<text x="89" y="1.1">4</text>
<text x="147.4" y="1.1">3</text>
<text x="205.7" y="1.1">2</text>
<text x="264" y="1.1">1</text>
<text x=".4" y="28.1">D</text>
<text x="293.6" y="28.1">D</text>
<text x=".4" y="79.4">C</text>
<text x="293.6" y="79.4">C</text>
<text x=".4" y="130.8">B</text>
<text x="293.6" y="130.8">B</text>
<text x=".4" y="182.1">A</text>
<text x="293.6" y="182.1">A</text>
<text x="30.7" y="207.9">5</text>
<text x="89" y="207.9">4</text>
<text x="147.4" y="207.9">3</text>
<text x="205.7" y="207.9">2</text>
<text x="264" y="207.9">1</text>
</g>
</svg>
